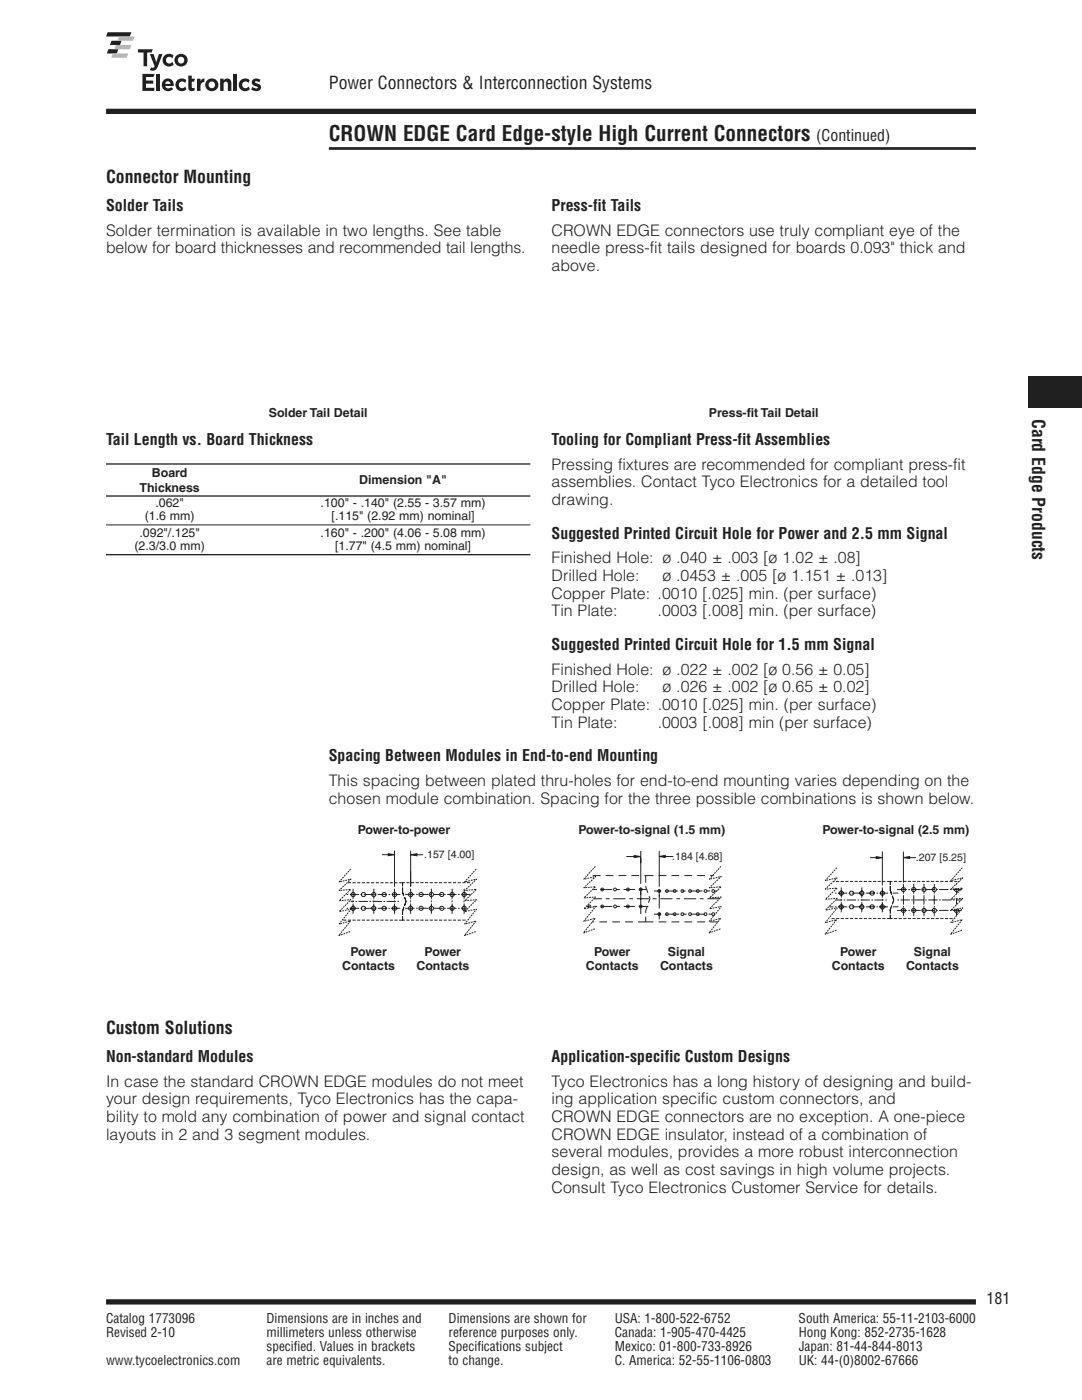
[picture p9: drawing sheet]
<svg xmlns="http://www.w3.org/2000/svg" width="216mm" height="279mm" viewBox="0 0 216 279" stroke-linecap="round" stroke-linejoin="round" font-family="sans-serif">
<path d="M21.2 259.8h173.5" fill="none" stroke="#231f20" stroke-width="1.1" stroke-linecap="butt"/>
<path d="M65.6 29.6h129.1" fill="none" stroke="#231f20" stroke-width=".53"/>
<path d="M205.3 81.5h10.6v42.3h-10.6z" fill="#fff"/>
<path d="M205.3 75.1h10.6v6.4h-10.6z" fill="#231f20"/>
<path d="M154.5 6.4h40.2v12.3h-40.2z" fill="#fff"/>
<path d="M21.2 22.2h173.5" fill="none" stroke="#231f20" stroke-width="1.1" stroke-linecap="butt"/>
<path d="M21.2 6.4h40.2v13.8h-40.2z" fill="#fff"/>
<g fill="#231f20">
<path d="M21.5 6.4h4.7l-.3 .9h-4.7z"/>
<path d="M22.3 8.1h2l-.4 .9h-2z"/>
<path d="M21.6 9.8h2l-.3 .9h-2z"/>
</g>
<g fill="#b1b4b6">
<path d="M23.8 7.3h3.1l-.4 .8h-3.1z"/>
<path d="M23.1 9h3.1l-.3 .8h-3.1z"/>
<path d="M22.5 10.7h3.1l-.3 .8h-3.1z"/>
</g>
<g fill="#231f20">
<path d="M29.9 10.8h.7l.6 1.6 .5-1.6h.7l-.9 2.5a1.05 1.05 0 0 1-1.6 .7l.3-.5h.4l.3-.3z"/>
<path d="M27.5 9.8h3l-.3 .7h-.8v2.7h-.8v-2.7h-1.1z"/>
<path d="M32.9 11a1.34 1.34 0 0 1 1.7 .1l-.2 .5a.69 .69 0 0 0-1.1-.1 .69 .69 0 0 0 .1 1.1 .69 .69 0 0 0 1-.3l.2 .6a1.28 1.28 0 0 1-1.8-.1 1.28 1.28 0 0 1 .1-1.8z"/>
<path d="M28.4 14.8h2.5l-.3 .6h-1.5v.7h1.5v.6h-1.5v.8h1.7v.6h-2.4z"/>
<path d="M31.2 14.8h.7v3.3h-.7z"/>
<path d="M37.6 15.1h.7v.6h.6l-.2 .6h-.4v1a.33 .33 0 0 0 .5 .2v.5l-.3 .2a.7 .7 0 0 1-.9-.7z"/>
<path d="M43.9 15.7h.7v.4a.84 .84 0 0 1 1-.4 .84 .84 0 0 1 .6 .9v1.5h-.7l-.1-1.6a.43 .43 0 0 0-.7 0l-.1 1.6h-.7z"/>
<path d="M46.6 14.8h.7v.6h-.7z"/>
<path d="M46.6 15.7h.7v2.4h-.7z"/>
<path d="M50.5 15.9a1.33 1.33 0 0 1 1.5 0l-.2 .5-.3-.1a.45 .45 0 0 0-.6 .1l.1 .1a1.06 1.06 0 0 1 1 1.2 1.31 1.31 0 0 1-1.9 .1l.2-.5 .3 .2a.58 .58 0 0 0 .9 0l-.2-.2a1.03 1.03 0 0 1-1-1.2z"/>
<path d="M35.5 15.9a1.34 1.34 0 0 1 1.7 .1l-.2 .6a.69 .69 0 0 0-1.1-.2 .69 .69 0 0 0 .1 1.1 .69 .69 0 0 0 1-.2l.2 .5a1.28 1.28 0 0 1-1.9 0 1.28 1.28 0 0 1 .2-1.9z"/>
<path d="M48.1 15.9a1.34 1.34 0 0 1 1.7 .1l-.2 .6a.69 .69 0 0 0-1.1-.2 .69 .69 0 0 0 .1 1.1 .69 .69 0 0 0 1-.2l.2 .5a1.28 1.28 0 0 1-1.8 0 1.28 1.28 0 0 1 .1-1.9z"/>
<path d="M39.3 15.7h.7v.5a.75 .75 0 0 1 .8-.5v.7a.72 .72 0 0 0-.8 .8v.9h-.7z"/>
<path d="M35.5 12a.66 .66 0 0 1 1.3 0 .66 .66 0 0 1-1.3 0zM34.8 12a1.3 1.3 0 0 0 2.6 0 1.3 1.3 0 0 0-2.6 0z"/>
<path d="M33.2 16.3a.51 .51 0 0 1 .8 .4h-1zM32.8 15.9a1.29 1.29 0 0 0-.2 1.9 1.29 1.29 0 0 0 2-.1l-.4-.3-.2 .1a.66 .66 0 0 1-1-.3h1.7a1.22 1.22 0 0 0-.5-1.3 1.22 1.22 0 0 0-1.4 0z"/>
<path d="M41.6 16.9a.66 .66 0 0 1 1.3 0 .66 .66 0 0 1-1.3 0zM41 17a1.3 1.3 0 0 0 2.6 0 1.3 1.3 0 0 0-2.6 0z"/>
</g>
<g fill="#fff">
<path d="M65.6 24.9h129.1v4.2h-129.1z"/>
<path d="M21.2 6.4h40.2v13.8h-40.2z"/>
</g>
<g fill="#231f20">
<path d="M21.5 6.4h4.7l-.3 .9h-4.7z"/>
<path d="M22.3 8.1h2l-.4 .9h-2z"/>
<path d="M21.6 9.8h2l-.3 .9h-2z"/>
</g>
<g fill="#b1b4b6">
<path d="M23.8 7.3h3.1l-.4 .8h-3.1z"/>
<path d="M23.1 9h3.1l-.3 .8h-3.1z"/>
<path d="M22.5 10.7h3.1l-.3 .8h-3.1z"/>
</g>
<g fill="#231f20">
<path d="M29.9 10.8h.7l.6 1.6 .5-1.6h.7l-.9 2.5a1.05 1.05 0 0 1-1.6 .7l.3-.5h.4l.3-.3z"/>
<path d="M27.5 9.8h3l-.3 .7h-.8v2.7h-.8v-2.7h-1.1z"/>
<path d="M32.9 11a1.34 1.34 0 0 1 1.7 .1l-.2 .5a.69 .69 0 0 0-1.1-.1 .69 .69 0 0 0 .1 1.1 .69 .69 0 0 0 1-.3l.2 .6a1.28 1.28 0 0 1-1.8-.1 1.28 1.28 0 0 1 .1-1.8z"/>
<path d="M28.4 14.8h2.5l-.3 .6h-1.5v.7h1.5v.6h-1.5v.8h1.7v.6h-2.4z"/>
<path d="M31.2 14.8h.7v3.3h-.7z"/>
<path d="M37.6 15.1h.7v.6h.6l-.2 .6h-.4v1a.33 .33 0 0 0 .5 .2v.5l-.3 .2a.7 .7 0 0 1-.9-.7z"/>
<path d="M43.9 15.7h.7v.4a.84 .84 0 0 1 1-.4 .84 .84 0 0 1 .6 .9v1.5h-.7l-.1-1.6a.43 .43 0 0 0-.7 0l-.1 1.6h-.7z"/>
<path d="M46.6 14.8h.7v.6h-.7z"/>
<path d="M46.6 15.7h.7v2.4h-.7z"/>
<path d="M50.5 15.9a1.33 1.33 0 0 1 1.5 0l-.2 .5-.3-.1a.45 .45 0 0 0-.6 .1l.1 .1a1.06 1.06 0 0 1 1 1.2 1.31 1.31 0 0 1-1.9 .1l.2-.5 .3 .2a.58 .58 0 0 0 .9 0l-.2-.2a1.03 1.03 0 0 1-1-1.2z"/>
<path d="M35.5 15.9a1.34 1.34 0 0 1 1.7 .1l-.2 .6a.69 .69 0 0 0-1.1-.2 .69 .69 0 0 0 .1 1.1 .69 .69 0 0 0 1-.2l.2 .5a1.28 1.28 0 0 1-1.9 0 1.28 1.28 0 0 1 .2-1.9z"/>
<path d="M48.1 15.9a1.34 1.34 0 0 1 1.7 .1l-.2 .6a.69 .69 0 0 0-1.1-.2 .69 .69 0 0 0 .1 1.1 .69 .69 0 0 0 1-.2l.2 .5a1.28 1.28 0 0 1-1.8 0 1.28 1.28 0 0 1 .1-1.9z"/>
<path d="M39.3 15.7h.7v.5a.75 .75 0 0 1 .8-.5v.7a.72 .72 0 0 0-.8 .8v.9h-.7z"/>
<path d="M35.5 12a.66 .66 0 0 1 1.3 0 .66 .66 0 0 1-1.3 0zM34.8 12a1.3 1.3 0 0 0 2.6 0 1.3 1.3 0 0 0-2.6 0z"/>
<path d="M33.2 16.3a.51 .51 0 0 1 .8 .4h-1zM32.8 15.9a1.29 1.29 0 0 0-.2 1.9 1.29 1.29 0 0 0 2-.1l-.4-.3-.2 .1a.66 .66 0 0 1-1-.3h1.7a1.22 1.22 0 0 0-.5-1.3 1.22 1.22 0 0 0-1.4 0z"/>
<path d="M41.6 16.9a.66 .66 0 0 1 1.3 0 .66 .66 0 0 1-1.3 0zM41 17a1.3 1.3 0 0 0 2.6 0 1.3 1.3 0 0 0-2.6 0z"/>
</g>
<g fill="#fff">
<path d="M21.2 33.9h40.2v4.2h-40.2z"/>
<path d="M65.6 149.6h129.1v12.7h-129.1z"/>
<path d="M68.1 164.4h25v3.9h-25z"/>
<path d="M114.3 164.4h31.5v3.9h-31.5z"/>
<path d="M162.8 164.4h31.9v3.9h-31.9z"/>
<path d="M67.4 188.6h12.3v6h-12.3z"/>
<path d="M82.2 188.6h12.3v6h-12.3z"/>
<path d="M110.1 209.5h84.6v31.9h-84.6z"/>
<path d="M21.2 209.5h84.6v20.1h-84.6z"/>
<path d="M21.2 203.7h40.2v4.2h-40.2z"/>
<path d="M110.1 243.7h84.6v13.3h-84.6z"/>
<path d="M21.2 232.4h40.2v9.2h-40.2z"/>
<path d="M21.2 247.8h40.2v9.3h-40.2z"/>
<path d="M65.6 232h40.2v9.4h-40.2z"/>
<path d="M65.6 247.6h40.2v9.6h-40.2z"/>
<path d="M65.6 168.7h32.1v19.7h-32.1z"/>
</g>
<g fill="none" stroke="#231f20" stroke-width=".2">
<path d="M80.9 178.5h1.8M81.9 173.9v3.1M83 178.5h.3M83.2 170.6h1.2M83.6 178.5h1.9M85.8 178.5h.3M86.4 178.5h1.9M88.6 178.5h.3M89.2 178.5h1.9M91.4 178.5h.3M92 178.5h1.9M80.9 181.3h1.8"/>
<path d="M83 181.3h.3M83.6 181.3h1.9M85.8 181.3h.3M86.4 181.3h1.9M88.6 181.3h.3M89.2 181.3h1.9M90.2 182.3h.1M91.4 181.3h.3M92 181.3h1M92.6 182.3h.1"/>
</g>
<path d="M81.9 170.6l1.3-.2v.4z" fill="#231f20"/>
<g fill="none" stroke="#231f20" stroke-width=".2">
<path d="M68.1 177.4h.1M69.2 178.5h.3M69.4 176.2h.6M69.8 178.5h1.9M70.3 176.2h.7M70.5 179.7v.3M70.5 177.4v2M70.5 177.4h.1M71.3 176.2h.6M72 178.5h.3M72.2 176.2h.6M72.6 178.5h1.8"/>
<path d="M73.1 176.2h.7M74.1 176.2h.6M74.6 179.7v.3M74.6 177.4v2M74.7 178.5h.4M75 176.2h.6M75.4 178.5h1.8M75.9 176.2h.6M76.2 170.6h1.3M76.9 176.2h.6M77.5 178.5h.3M77.8 176.2h.6"/>
<path d="M78.2 178.5h1.7M78.7 176.2h.6M78.7 179.7v.3M78.7 177.4v2M78.7 177.4h.1M78.7 169.8v7.2M79.6 176.2h.7M80.3 178l.2 .7M80.3 177.9l.1 .2M80.3 177.9l.3 .9M80.3 176.2h.5M80.3 176.2v.7"/>
<path d="M80.3 177.2v.7M80.7 179l.3 1-.3 .8 .3-.9zM81.1 176.2h.6M81.9 170.6l1.3-.2v.4zM81.9 179.7v.3M81.9 177.4v2M81.9 170.6h.1M81.9 169.8v7.2M82 176.2h.6M83 176.2h.6M83.9 176.2h.6M84.8 176.2h.6"/>
<path d="M85.7 176.2h.7M86.1 179.7v.3M86.1 177.4v2M86.7 176.2h.6M87.6 176.2h.6M88.5 176.2h.6M89.5 176.2h.6M90.2 179.7v.3M90.2 177.4v2M90.4 176.2h.6M91.3 176.2h.6M92.3 176.2h.6"/>
<path d="M92.6 179.7v.3M92.6 177.4v2M93.2 176.2h.6M68.5 183.6h.6M69.2 181.3h.3M69.4 183.6h.6M69.8 181.3h1.9M70.3 183.6h.7M70.5 180.3v2M71.3 183.6h.6M72 181.3h.3M72.2 183.6h.6"/>
<path d="M72.6 181.3h1.8M73.1 183.6h.7M74.1 183.6h.6M74.6 180.3v2M74.6 182.3h.1M74.7 181.3h.4M75 183.6h.6M75.4 181.3h1.8M75.9 183.6h.6M76.8 183.6h.7M77.5 181.3h.3M77.8 183.6h.6"/>
<path d="M78.1 181.3h.2M78.2 181.3h1.7M78.5 180.9h.1M78.7 183.6h.6M78.7 180.3v2M78.7 181.7v.2M78.7 180.6v.3M78.7 181.1v.4M78.9 181.7h.1M79.6 183.6h1.2M80.3 181.9v.7M80.3 182.9v.7"/>
<path d="M80.6 181l-.3 .9zM81.1 183.6h.6M81.9 180.3v2M82 183.6h.6M82.9 183.6h.7M83.9 183.6h.6M84.8 183.6h.6M85.7 183.6h.7M86.1 180.3v2M86.7 183.6h.6M87.6 183.6h.6M88.5 183.6h.7"/>
<path d="M89.5 183.6h.6M90.2 180.3v2M90.4 183.6h.6M91.3 183.6h.7M92.3 183.6h.6M92.6 180.3v2"/>
<circle cx="70.5" cy="178.5" r=".42"/>
<circle cx="72.5" cy="178.5" r=".42"/>
<circle cx="74.6" cy="178.5" r=".42"/>
<circle cx="76.7" cy="178.5" r=".42"/>
<circle cx="78.7" cy="178.5" r=".42"/>
<circle cx="81.9" cy="178.5" r=".42"/>
<circle cx="84" cy="178.5" r=".42"/>
<circle cx="86.1" cy="178.5" r=".42"/>
<circle cx="88.2" cy="178.5" r=".42"/>
<circle cx="90.2" cy="178.5" r=".42"/>
<circle cx="92.6" cy="178.5" r=".42"/>
<circle cx="70.5" cy="181.3" r=".42"/>
<circle cx="72.5" cy="181.3" r=".42"/>
<circle cx="74.6" cy="181.3" r=".42"/>
<circle cx="76.7" cy="181.3" r=".42"/>
<circle cx="78.7" cy="181.3" r=".42"/>
<circle cx="81.9" cy="181.3" r=".42"/>
<circle cx="84" cy="181.3" r=".42"/>
<circle cx="86.1" cy="181.3" r=".42"/>
<circle cx="88.1" cy="181.3" r=".42"/>
<circle cx="90.2" cy="181.3" r=".42"/>
<circle cx="92.6" cy="181.3" r=".42"/>
</g>
<path d="M77.5 170.4l1.2 .2-1.2 .2z" fill="#231f20"/>
<path d="M70 179.9h.6M70.9 179.9h.4M71.6 179.9h1.8M73.7 179.9h.3M74.3 179.9h1.9M76.5 179.9h.3M77.1 179.9h1.9M77.5 170.4l1.2 .2-1.2 .2zM78.7 178.5h.1M79.3 179.9h.3" fill="none" stroke="#231f20" stroke-width=".2"/>
<path d="M70 173.4l-2.4 2.6 2.4-.5-2.4 2.2 2.4-.2-2.3 2.2 2.3-.1-2.3 2.3 2.3-.4-2.4 2.9 2.3-.6-2.3 2.9 2.4-.8M95 173.4l-2.3 2.6 2.4-.5-2.4 2.2 2.4-.2-2.4 2.2 2.4-.1-2.4 2.3 2.4-.4-2.4 2.9 2.3-.6-2.4 2.9 2.4-.8" fill="none" stroke="#231f20" stroke-width=".2" stroke-dasharray=".4 .2" stroke-linecap="butt"/>
<path d="M162.6 168.7h32.1v19.7h-32.1z" fill="#fff"/>
<g fill="none" stroke="#231f20" stroke-width=".2">
<path d="M165.5 177.1h.1M166.3 175.9h.2M166.6 178.2h.3M166.8 175.9h.6M167.2 178.2h1.9M167.8 175.9h.6M167.9 179.4v.3M167.9 177.1v2M167.9 177.1h.1M168.7 175.9h.6M169.4 178.2h.3M169.6 175.9h.6"/>
<path d="M170 178.2h1.8M170.5 175.9h.6M171.4 175.9h.7M172 179.4v.3M172 177.1v2M172.1 178.2h.3M172.4 175.9h.6M172.7 178.2h1.9M173.3 175.9h.6M173.6 171.2h1.2M174.2 175.9h.6M174.9 178.2h.3"/>
<path d="M175.1 175.9h.6M175.5 178.2h1.7M176.1 175.9h.6M176.1 179.4v.3M176.1 177.1v2M176.1 169.9v6.8M177 175.9h.7M177.7 177.6v-.7v.9M177.7 177.8l.2 .7M177.7 175.9v.7M178 178.8l.3 .7M178.3 179.4l-.3 1.1"/>
<path d="M165.5 181h.8M165.9 183.3h.6M166.6 181h.3M166.8 183.3h.7M167.2 181h1.9M167.8 183.3h.6M167.9 180v2M168.7 183.3h.6M169.4 181h.3M169.6 183.3h.6M170 181h1.8M170.5 183.3h.6"/>
<path d="M171.4 183.3h.7M172 180v2M172 182h.1M172.1 181h.3M172.4 183.3h.6M172.7 181h1.9M173.3 183.3h.6M174.2 183.3h.6M174.9 181h.3M175.1 183.3h.7M175.4 181h.3M175.5 181h1.7"/>
<path d="M175.9 180.6h.1M176.1 183.3h.6M176.1 180v2M176.1 181.4v.2M176.1 180.4v.2M176.1 180.8v.4M176.2 181.4h.1M177 183.3h.7M177.7 182.6v.7M177.9 180.7l-.2 .7v.9"/>
<circle cx="167.9" cy="178.2" r=".42"/>
<circle cx="169.9" cy="178.3" r=".42"/>
<circle cx="172" cy="178.3" r=".42"/>
<circle cx="174" cy="178.2" r=".42"/>
<circle cx="176.1" cy="178.2" r=".42"/>
<circle cx="167.9" cy="181" r=".42"/>
<circle cx="169.9" cy="181" r=".42"/>
<circle cx="172" cy="181" r=".42"/>
<circle cx="174" cy="181" r=".42"/>
<circle cx="176.1" cy="181" r=".42"/>
</g>
<path d="M174.8 171l1.3 .2-1.3 .2z" fill="#231f20"/>
<g fill="none" stroke="#231f20" stroke-width=".2">
<path d="M166.8 179.6h1.2M168.4 179.6h.3M169 179.6h1.8M171.1 179.6h.3M171.7 179.6h1.9M173.9 179.6h.3M174.5 179.6h1.8M174.8 171l1.3 .2-1.3 .2zM176.1 178.2h.1M176.7 179.6h.3M177.6 177.6l.3 .9zM177.7 176.9l-.1 .7"/>
<path d="M178 178.8l.3 1M178.1 175.9h-.5v.7M178.3 179.4l-.3 1.1M178.4 175.9h.6M179 177.5h1.9M179.1 179.6h.3M179.3 175.9h.6M179.7 179.6h1.8M180.2 175.9h.7M180.3 170v6.2M180.3 178.7v1.8M180.3 178v.3"/>
<path d="M180.3 176.4v1.3M181.2 175.9h.6M181.2 177.5h.4M181.5 171.1h1.2M181.8 179.6h.4M181.9 177.5h1.8M182.1 175.9h.6M182.3 178.7v1.8M182.3 178v.3M182.3 176.4v1.3M182.5 179.6h1.8M183 175.9h.6"/>
<path d="M183.9 175.9h.6M184 177.5h.3M184.4 178.7v1.8M184.4 178v.3M184.4 176.4v1.3M184.6 179.6h.3M184.6 177.5h1.9M184.8 177.5l-.3-.4-.4 .2-.1 .2 .1 .3 .4 .1 .3-.4M184.9 175.9h.6M185.2 179.6h1.9M185.8 175.9h.6M186.4 178.7v1.8"/>
<path d="M186.4 178v.3M186.4 176.4v1.3M186.7 175.9h.6M186.8 177.5h.3M187.4 179.6h.3M187.4 177.5h1.9M187.6 175.9h.6M188 179.6h1.9M188.6 175.9h.6M189.5 175.9h.6M189.6 177.5h.3M190.2 179.6h.3"/>
<path d="M190.2 177.5h1.8M190.4 175.9h.6M190.8 179.6h1.8M190.9 178.7v1.8M190.9 178v.3M190.9 176.4v1.3M191.3 177.5l-.1-.2-.5-.2-.3 .4 .3 .4 .5-.1 .1-.3M191.3 175.9h.6M177.7 181.6l-.1 .7M177.7 182.6l-.1 .7h.5M177.7 181.4v.2M177.9 180.8l-.2 .8"/>
<path d="M178.4 183.3h.6M179.3 183.3h.6M180.2 183.3h.7M180.3 181.4v1.4M180.3 180.8v.3M181.2 183.3h.6M182.1 183.3h.6M182.3 181.4v1.4M182.3 180.8v.3M183 183.3h.6M183.9 183.3h.7M184.4 181.4v1.4"/>
<path d="M184.4 180.8v.3M184.9 183.3h.6M185.8 183.3h.6M186.4 181.4v1.4M186.4 180.8v.3M186.7 183.3h.6M187.6 183.3h.7M188.6 183.3h.6M189.5 183.3h.6M190.4 183.3h.6M190.9 181.4v1.4M190.9 180.8v.3"/>
<path d="M191.3 183.3h.6"/>
<circle cx="180.3" cy="177.5" r=".42"/>
<circle cx="182.3" cy="177.5" r=".42"/>
<circle cx="186.4" cy="177.5" r=".42"/>
</g>
<path d="M180.3 171.1l1.2-.2v.4z" fill="#231f20"/>
<g fill="none" stroke="#231f20" stroke-width=".2">
<path d="M178.1 178.2h1.2M180.3 171.1l1.2-.2v.4zM180.3 171.1h.1M186.4 177.1h.1M190.9 176.4h.1M178.1 181h1.2M179 181.7h1.9M181.2 181.7h.4M181.9 181.7h1.8M184 181.7h.3M184.6 181.7h1.9M184.8 181.7l-.3-.4-.5 .1v.3v.3l.5 .1 .3-.4"/>
<path d="M186.8 181.7h.3M187.4 181.7h1.9M189.6 181.7h.3M190.2 181.7h1.8M191.3 181.7l-.1-.3-.5-.1-.3 .4 .3 .4 .5-.1 .1-.3"/>
<circle cx="180.3" cy="181.7" r=".42"/>
<circle cx="182.3" cy="181.7" r=".42"/>
<circle cx="186.4" cy="181.7" r=".42"/>
</g>
<path d="M192.3 173.1l2.5-.3v12.2l-.6 .1a13.3 13.3 0 0 0-4.3 1.3l2.3-2.9-2.3 .6 2.4-3-2.3 .5 2.3-2.4-2.3 .2 2.3-2.2-2.4 .2 2.4-2.3-2.4 .6z" fill-rule="evenodd" fill="#fff"/>
<path d="M167 173.2l-2.3 2.5 2.4-.5-2.4 2.3 2.3-.3-2.3 2.3 2.4-.2-2.4 2.3 2.4-.4-2.4 3 2.3-.7-2.4 3 2.4-.9M192 173.2l-2.3 2.5 2.4-.5-2.4 2.3 2.4-.3-2.3 2.3 2.3-.2-2.3 2.3 2.3-.4-2.4 3 2.3-.7-2.3 3 2.4-.9" fill="none" stroke="#231f20" stroke-width=".2" stroke-dasharray=".4 .2" stroke-linecap="butt"/>
<path d="M110.1 168.7h40.2v20.3h-40.2z" fill="#fff"/>
<path d="M128.8 174.7a6.7 6.7 0 0 0 .8 4.5v.3a7.1 7.1 0 0 0-.8 4.5" fill="none" stroke="#231f20" stroke-width=".2" stroke-dasharray="1.4 .7" stroke-linecap="butt"/>
<path d="M110 174.7h18.8M128.8 174.7h21.5M128.8 184h21.5M128.8 184h-18.8" fill="none" stroke="#231f20" stroke-width=".2" stroke-dasharray="1.5 1" stroke-linecap="butt"/>
<g fill="none" stroke="#231f20" stroke-width=".2">
<path d="M110 177.3l.2 .2-.2 .3M110 179.4h.7M110.7 177.5h2.3M111.5 179.4h.7M113 179.4h2.4M113.8 177.5h.7M115.3 177.5h2.3M116.2 179.4h.7M117.7 179.4h2.4M118.4 177.5h.7M119.9 177.5h2.3M120.9 179.4h.7"/>
<path d="M122.4 179.4h2.4M122.9 177.5h.8M124.4 177.5h2.3M125 170.9h1.9M125.6 179.4h.7M127.1 179.4h2.4M127.5 177.5h1.4M127.9 169.8v6.6M127.9 177.1v5.3M130.2 179.4h.8M130.5 177.8h1.4M131.5 169.8v7.2"/>
<path d="M131.5 177.4v3.9M131.8 179.4h2.4M132.4 170.9h1.9M132.7 177.8h2.6M134.9 179.4h.8M136 177.8h.8M136.5 179.4h2.4M137.6 177.8h2.6M139.6 179.4h.8M140.9 177.8h.8M141.2 179.4h2.4M142.4 177.8h2.7"/>
<path d="M144.3 179.4h.8M145.8 177.8h.8M145.8 179.4h2.5M147.3 177.8h2.6M149 179.4h.8M110 180.7l.2 .2-.2 .3M110 180.9h.1M110.9 180.9h2.2M113.9 180.9h.7M115.4 180.9h2.3M118.4 180.9h.8M119.9 180.9h2.3"/>
<path d="M122.9 180.9h.8M124.5 180.9h2.2M127.5 180.9h1.9M130.5 182.4h1.4M131.5 182.1v1.4M132.7 182.4h2.8M136.3 182.4h.7M137.8 182.4h2.8M141.4 182.4h.7M142.9 182.4h2.8M146.5 182.4h.8M148 182.4h2.3"/>
<circle cx="112.5" cy="177.5" r=".28"/>
<circle cx="115" cy="177.5" r=".28"/>
<circle cx="117.6" cy="177.5" r=".28"/>
<circle cx="120.2" cy="177.5" r=".28"/>
<circle cx="122.7" cy="177.5" r=".28"/>
<circle cx="125.3" cy="177.5" r=".28"/>
<circle cx="127.9" cy="177.5" r=".28"/>
<circle cx="131.5" cy="177.8" r=".28"/>
<circle cx="133.1" cy="177.8" r=".28"/>
<circle cx="134.6" cy="177.8" r=".28"/>
<circle cx="136.2" cy="177.8" r=".28"/>
<circle cx="137.7" cy="177.8" r=".28"/>
<circle cx="139.2" cy="177.8" r=".28"/>
<circle cx="140.8" cy="177.8" r=".28"/>
<circle cx="142.3" cy="177.8" r=".28"/>
<circle cx="143.9" cy="177.8" r=".28"/>
<circle cx="145.4" cy="177.8" r=".28"/>
<circle cx="146.9" cy="177.8" r=".28"/>
<circle cx="148.5" cy="177.8" r=".28"/>
<circle cx="150" cy="177.8" r=".28"/>
<circle cx="112.5" cy="180.9" r=".28"/>
<circle cx="115" cy="180.9" r=".28"/>
<circle cx="117.6" cy="180.9" r=".28"/>
<circle cx="120.2" cy="180.9" r=".28"/>
<circle cx="122.7" cy="180.9" r=".28"/>
<circle cx="125.3" cy="180.9" r=".28"/>
<circle cx="127.9" cy="180.9" r=".28"/>
<circle cx="131.5" cy="182.4" r=".28"/>
<circle cx="133.1" cy="182.4" r=".28"/>
<circle cx="134.6" cy="182.4" r=".28"/>
<circle cx="136.2" cy="182.4" r=".28"/>
<circle cx="137.7" cy="182.4" r=".28"/>
<circle cx="139.2" cy="182.4" r=".28"/>
<circle cx="140.8" cy="182.4" r=".28"/>
<circle cx="142.3" cy="182.4" r=".28"/>
<circle cx="143.9" cy="182.4" r=".28"/>
<circle cx="145.4" cy="182.4" r=".28"/>
<circle cx="146.9" cy="182.4" r=".28"/>
<circle cx="148.5" cy="182.4" r=".28"/>
<circle cx="150" cy="182.4" r=".28"/>
</g>
<path d="M144.1 172.8l2.1-.6 3.6-.6 .5-.4v-1.4v18.2v-1.2l-6.2-1.5-2.4 .8 2.3-2.9-2.3 .6 2.4-2.9-2.3 .4 2.3-2.3-2.3 .1 2.3-2.2-2.3 .2 2.3-2.2-2.3 .5z" fill-rule="evenodd" fill="#fff"/>
<path d="M110 172.1l1.5 .4 7.3 .4-2.3 2.6 2.4-.6-2.4 2.3 2.3-.2-2.3 2.2 2.4-.2-2.4 2.4 2.4-.5-2.4 3 2.3-.6-2.4 2.9 2.4-.9-.1 2-8.7 .3z" fill="#fff"/>
<path d="M118.8 172.9l-2.3 2.6 2.4-.6-2.4 2.3 2.3-.2-2.3 2.2 2.4-.2-2.4 2.4 2.4-.5-2.4 3 2.3-.6-2.4 2.9 2.4-.9M143.9 172.9l-2.4 2.6 2.4-.6-2.4 2.3 2.4-.2-2.3 2.2 2.3-.2-2.3 2.4 2.3-.5-2.4 3 2.3-.6-2.3 2.9 2.4-.9" fill="none" stroke="#231f20" stroke-width=".2" stroke-dasharray=".4 .2" stroke-linecap="butt"/>
<path d="M126.6 170.7l1.2 .2-1.2 .2z" fill="#231f20"/>
<path d="M126.6 170.7l1.2 .2-1.2 .2z" fill="none" stroke="#231f20" stroke-width=".2"/>
<path d="M131.5 170.9l1.2-.2v.4z" fill="#231f20"/>
<path d="M131.5 170.9l1.2-.2v.4z" fill="none" stroke="#231f20" stroke-width=".2"/>
<g fill="#fff">
<path d="M116 188.6h12.3v6h-12.3z"/>
<path d="M130.8 188.6h12.3v6h-12.3z"/>
<path d="M165.1 188.6h12.3v6h-12.3z"/>
<path d="M179.9 188.6h12.3v6h-12.3z"/>
<path d="M45.2 54.9h36.6v25.5h-36.6z"/>
<path d="M137 55.8h32.3v25.4h-32.3z"/>
<path d="M21.2 92.5h84.6v24.4h-84.6z"/>
</g>
<path d="M21.2 92.6h84.6M21.2 99h84.6M21.2 110.7h84.6" fill="none" stroke="#231f20" stroke-width=".26"/>
<path d="M21.2 104.8h84.6" fill="none" stroke="#231f20" stroke-width=".2"/>
<g fill="#fff">
<path d="M44.1 77.3h19.6v4.4h-19.6z"/>
<path d="M136 79.4h18.7v3.3h-18.7z"/>
<path d="M43.4 81.5h40.2v3.2h-40.2z"/>
<path d="M132.3 81.5h40.2v3.2h-40.2z"/>
</g>
<text font-size="4.2" fill="#231f20" x="65.6" y="28">CROWN EDGE Card Edge-style High Current Connectors</text>
<g font-size="3.5" fill="#231f20">
<text x="65.6" y="17.9">Power Connectors &amp; Interconnection Systems</text>
<text x="21.2" y="36.5">Connector Mounting</text>
<text x="206" y="83.6" transform="rotate(90 206 83.6)">Card Edge Products</text>
<text x="21.2" y="206.4">Custom Solutions</text>
</g>
<g font-size="3.2" fill="#231f20">
<text x="162.9" y="28">(Continued)</text>
<text x="21.2" y="42.1">Solder Tails</text>
<text x="21.2" y="47">Solder termination is available in two lengths. See table</text>
<text x="110.1" y="42.1">Press-fit Tails</text>
<text x="110.1" y="47">CROWN EDGE connectors use truly compliant eye of the</text>
<text x="21.2" y="50.5">below for board thicknesses and recommended tail lengths.</text>
<text x="110.1" y="50.5">needle press-fit tails designed for boards 0.093&quot; thick and</text>
<text x="110.1" y="54.1">above.</text>
<text x="21.2" y="88.8">Tail Length vs. Board Thickness</text>
<text x="110.1" y="88.8">Tooling for Compliant Press-fit Assemblies</text>
<text x="110.1" y="93.8">Pressing fixtures are recommended for compliant press-fit</text>
<text x="110.1" y="97.3">assemblies. Contact Tyco Electronics for a detailed tool</text>
<text x="110.1" y="100.8">drawing.</text>
<text x="110.1" y="107.5">Suggested Printed Circuit Hole for Power and 2.5 mm Signal</text>
<text x="110.1" y="112.4">Finished Hole: ø .040 ± .003 [ø 1.02 ± .08]</text>
<text x="110.1" y="116">Drilled Hole:</text>
<text x="110.1" y="119.5">Copper Plate: .0010 [.025] min. (per surface)</text>
<text x="132.2" y="116">ø .0453 ± .005 [ø 1.151 ± .013]</text>
<text x="110.1" y="123">Tin Plate:</text>
<text x="131.2" y="123">.0003 [.008] min. (per surface)</text>
<text x="110.1" y="129.7">Suggested Printed Circuit Hole for 1.5 mm Signal</text>
<text x="110.1" y="134.7">Finished Hole: ø .022 ± .002 [ø 0.56 ± 0.05]</text>
<text x="110.1" y="138.2">Drilled Hole:</text>
<text x="110.1" y="141.7">Copper Plate: .0010 [.025] min. (per surface)</text>
<text x="132.2" y="138.2">ø .026 ± .002 [ø 0.65 ± 0.02]</text>
<text x="110.1" y="145.3">Tin Plate:</text>
<text x="131.2" y="145.3">.0003 [.008] min (per surface)</text>
<text x="65.6" y="152">Spacing Between Modules in End-to-end Mounting</text>
<text x="65.6" y="156.9">This spacing between plated thru-holes for end-to-end mounting varies depending on the</text>
<text x="65.6" y="160.4">chosen module combination. Spacing for the three possible combinations is shown below.</text>
<text x="21.2" y="211.9">Non-standard Modules</text>
<text x="110.1" y="211.9">Application-specific Custom Designs</text>
<text x="21.2" y="216.9">In case the standard CROWN EDGE modules do not meet</text>
<text x="21.2" y="220.4">your design requirements, Tyco Electronics has the capa-</text>
<text x="110.1" y="216.9">Tyco Electronics has a long history of designing and build-</text>
<text x="110.1" y="220.4">ing application specific custom connectors, and</text>
<text x="21.2" y="223.9">bility to mold any combination of power and signal contact</text>
<text x="21.2" y="227.5">layouts in 2 and 3 segment modules.</text>
<text x="110.1" y="223.9">CROWN EDGE connectors are no exception. A one-piece</text>
<text x="110.1" y="227.5">CROWN EDGE insulator, instead of a combination of</text>
<text x="110.1" y="231">several modules, provides a more robust interconnection</text>
<text x="110.1" y="234.5">design, as well as cost savings in high volume projects.</text>
<text x="110.1" y="238">Consult Tyco Electronics Customer Service for details.</text>
<text x="196.8" y="260.3">181</text>
</g>
<g font-size="2.6" fill="#231f20">
<text x="21.2" y="264">Catalog 1773096</text>
<text x="21.2" y="266.9">Revised 2-10</text>
<text x="53.2" y="264">Dimensions are in inches and</text>
<text x="53.2" y="266.9">millimeters unless otherwise</text>
<text x="53.2" y="269.7">specified. Values in brackets</text>
<text x="89.5" y="264">Dimensions are shown for</text>
<text x="89.5" y="269.7">Specifications subject</text>
<text x="89.5" y="266.9">reference purposes only.</text>
<text x="122.7" y="264">USA: 1-800-522-6752</text>
<text x="122.7" y="269.7">Mexico: 01-800-733-8926</text>
<text x="122.7" y="266.9">Canada: 1-905-470-4425</text>
<text x="159.4" y="264">South America: 55-11-2103-6000</text>
<text x="159.4" y="269.7">Japan: 81-44-844-8013</text>
<text x="159.4" y="266.9">Hong Kong: 852-2735-1628</text>
<text x="21.2" y="272.5">www.tycoelectronics.com</text>
<text x="53.2" y="272.5">are metric equivalents.</text>
<text x="89.5" y="272.5">to change.</text>
<text x="122.7" y="272.5">C. America: 52-55-1106-0803</text>
<text x="159.4" y="272.5">UK: 44-(0)8002-67666</text>
</g>
<g font-size="2.5" fill="#231f20">
<text x="53.6" y="83.3">Solder Tail Detail</text>
<text x="141.4" y="83.3">Press-fit Tail Detail</text>
<text x="30.3" y="95.3">Board</text>
<text x="27.8" y="98.1">Thickness</text>
<text x="31" y="101.3">.062&quot;</text>
<text x="64" y="101.3">.100&quot; - .140&quot; (2.55 - 3.57 mm)</text>
<text x="71.7" y="96.7">Dimension &quot;A&quot;</text>
<text x="27.8" y="107.3">.092&quot;/.125&quot;</text>
<text x="28.9" y="103.7">(1.6 mm)</text>
<text x="64" y="107.3">.160&quot; - .200&quot; (4.06 - 5.08 mm)</text>
<text x="66.2" y="103.7">[.115&quot; (2.92 mm) nominal]</text>
<text x="26.8" y="109.7">(2.3/3.0 mm)</text>
<text x="66.9" y="109.7">[1.77&quot; (4.5 mm) nominal]</text>
<text x="71.4" y="166.5">Power-to-power</text>
<text x="115.4" y="166.5">Power-to-signal (1.5 mm)</text>
<text x="164.1" y="166.5">Power-to-signal (2.5 mm)</text>
<text x="69.9" y="190.7">Power</text>
<text x="84.7" y="190.7">Power</text>
<text x="118.5" y="190.7">Power</text>
<text x="133.3" y="190.7">Signal</text>
<text x="167.6" y="190.7">Power</text>
<text x="182.4" y="190.7">Signal</text>
<text x="68.3" y="193.5">Contacts</text>
<text x="83.1" y="193.5">Contacts</text>
<text x="116.9" y="193.5">Contacts</text>
<text x="131.7" y="193.5">Contacts</text>
<text x="166" y="193.5">Contacts</text>
<text x="180.8" y="193.5">Contacts</text>
</g>
<g font-size="2.1" fill="#231f20">
<text x="84.7" y="171.3">.157 [4.00]</text>
<text x="134.2" y="171.6">.184 [4.68]</text>
<text x="182.8" y="171.8">.207 [5.25]</text>
</g>
</svg>
